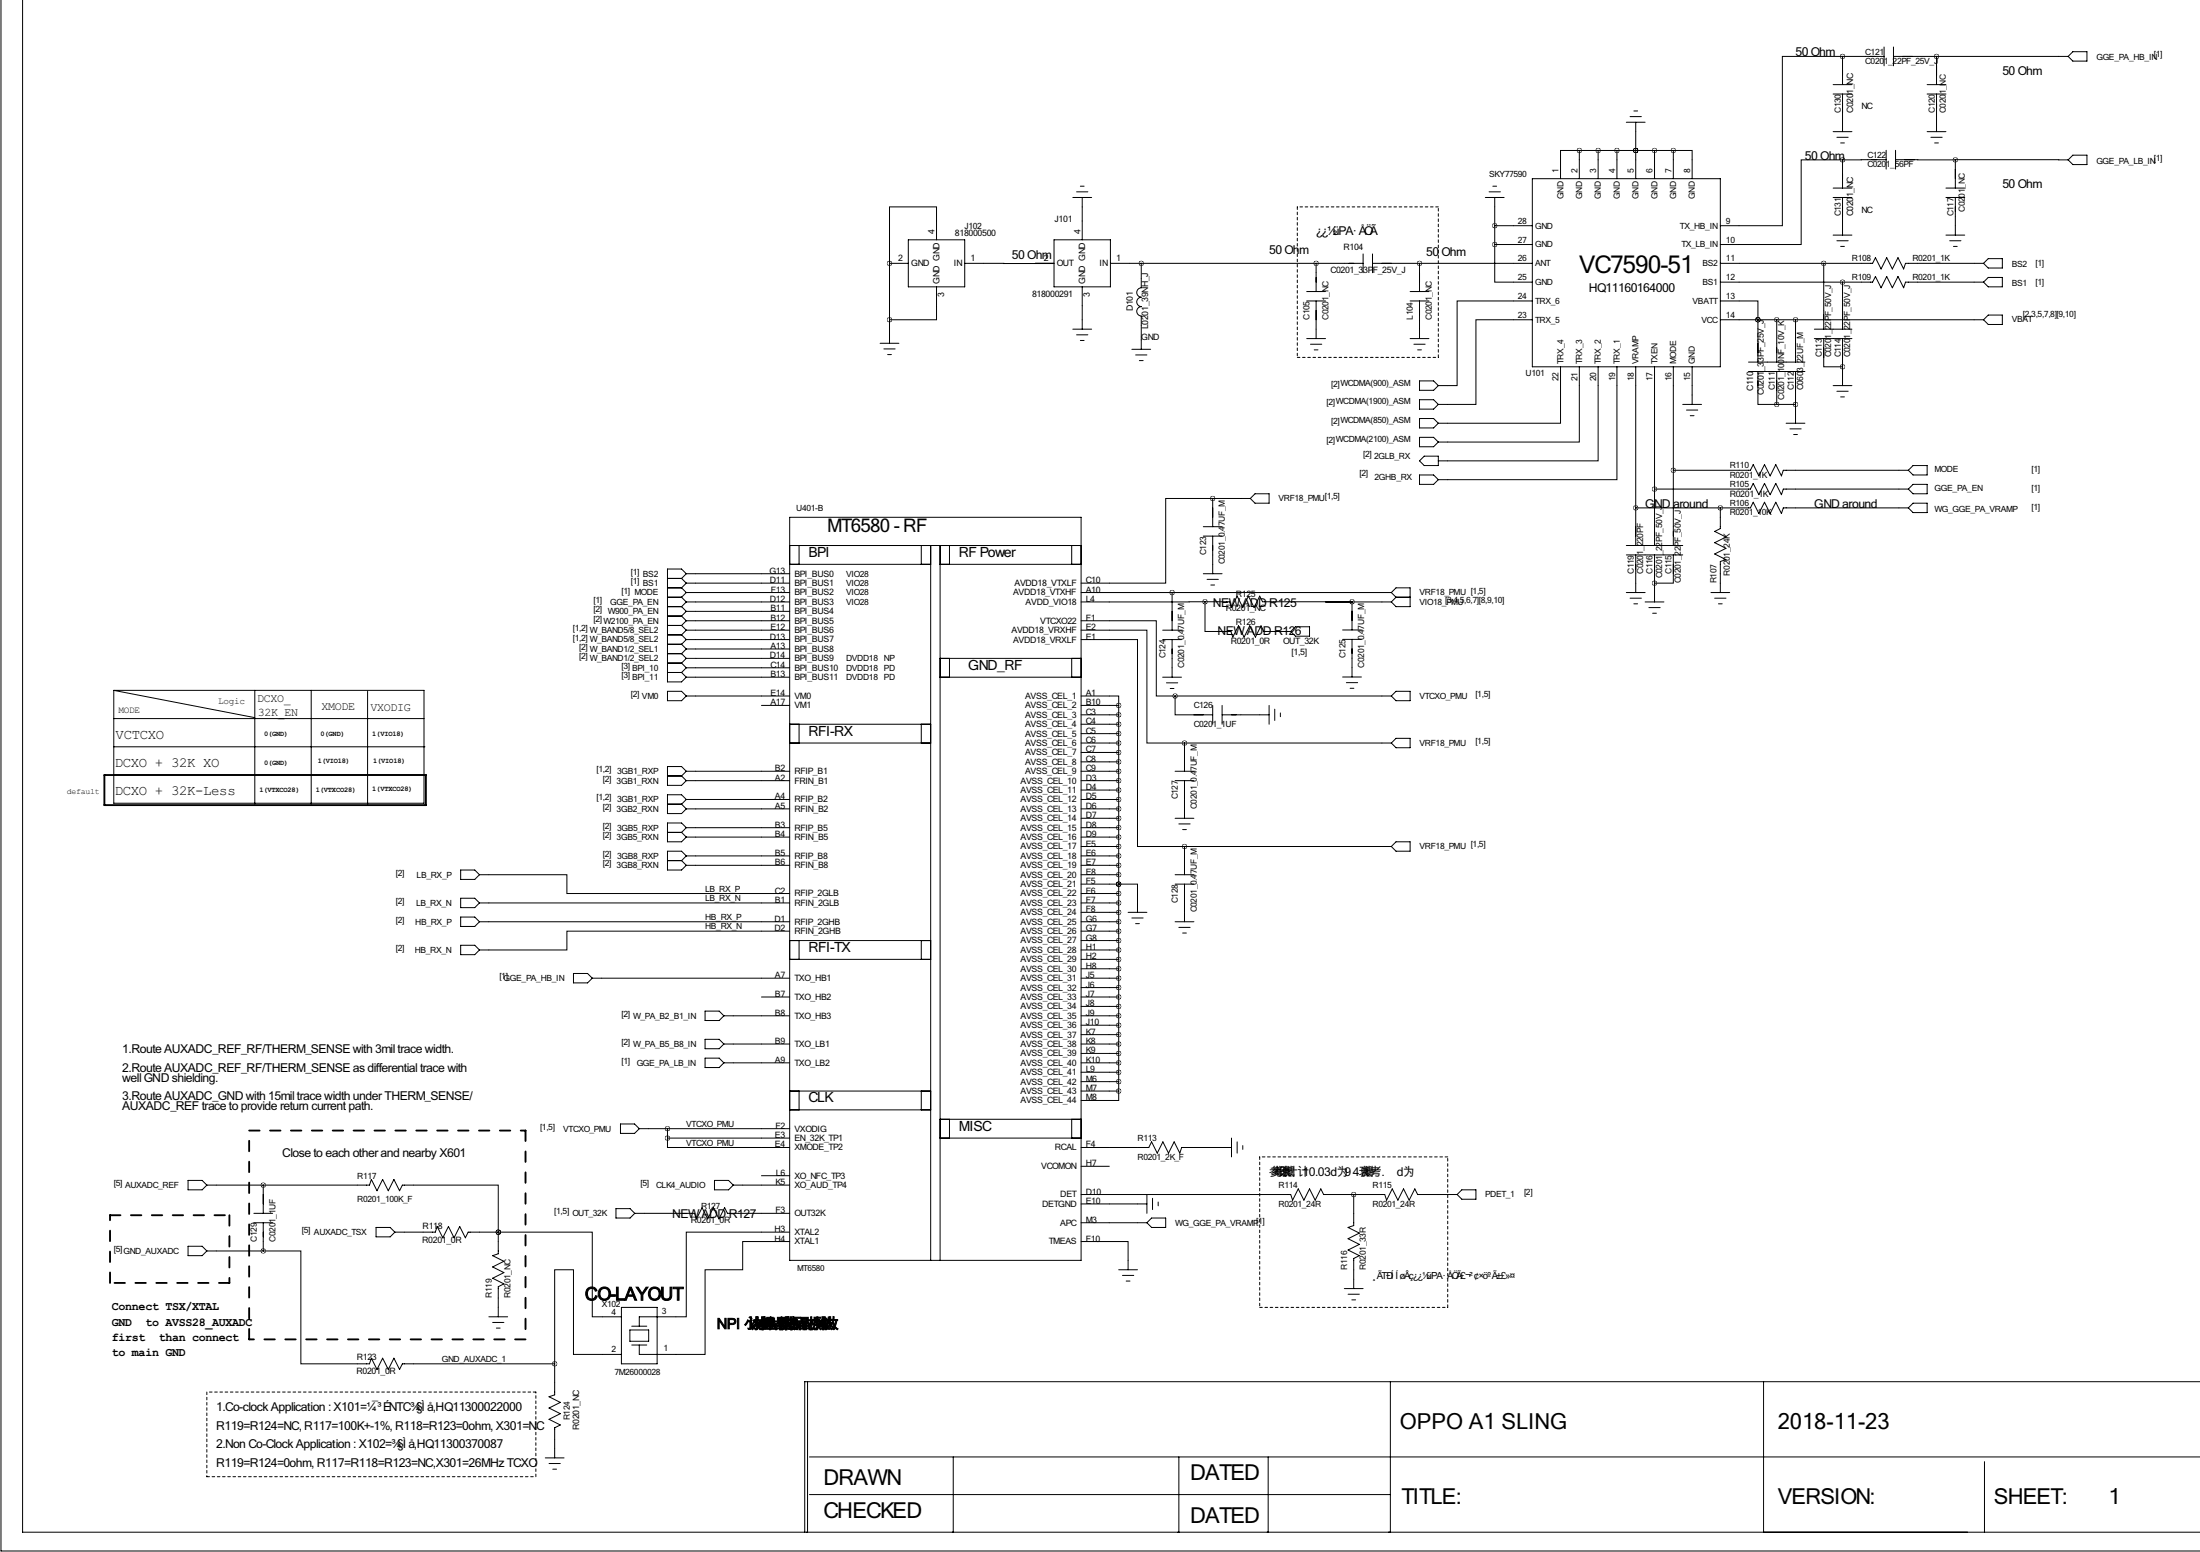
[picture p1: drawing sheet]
<svg xmlns="http://www.w3.org/2000/svg" width="594mm" height="419mm" viewBox="0 0 594 419" stroke-linecap="round" stroke-linejoin="round" font-family="sans-serif">
<g fill="none" stroke="#000" stroke-width=".27">
<path d="M.3 -.1v418.9h594.2M6.1 -.1v413.9h588.4M497.8 15.2h-16.2v45.7h-16.8M497.8 15.2v7.7M497.8 15.2h11.3M509.1 12.7v5.1M511.6 15.2h47.2M511.6 12.7v5.1M523.2 15.2v7.7M560.1 14h3.8v2.5h-3.8l-1.3-1.3zM439.4 33h5.1M440.4 31.5h3.1"/>
<path d="M441.5 30h1M442 33v15.3M495.3 25.4h5.1M495.3 22.9h5.1M495.3 35.6h5.1M496.3 37.1h3.1M497.3 38.6h1.1M497.8 25.4v10.2M520.7 25.4h5.1M520.7 22.9h5.1M520.7 35.6h5.1M521.7 37.1h3.1"/>
<path d="M522.7 38.6h1.1M523.2 25.4v10.2M289.9 53.3h5.1M290.9 51.8h3M291.9 50.3h1M292.4 53.3v11.5M401.3 53.3h5.1M402.3 51.8h3.1M403.4 50.3h1M403.9 53.3v12.7M414 48.3h50.8v50.8h-50.8zM426.7 40.6h-5.1v7.7"/>
<path d="M426.7 40.6v7.7M426.7 40.6h25.4M431.8 40.6v7.7M436.9 40.6v7.7M447 40.6v7.7M452.1 40.6h5.1v7.7M452.1 40.6v7.7M495.3 53.3h5.1M495.3 50.8h5.1M497.8 43.2h-11.1v22.8h-21.9M497.8 43.2v7.6M497.8 53.3v10.2"/>
<path d="M509.6 43.1l-11.8 .1M509.6 40.6v5.1M512.2 43.1l16.1 .1M512.2 40.6v5.1M525.8 53.3h5.1M525.8 50.8h5.1M528.3 43.2h30.5M528.3 43.2v7.6M528.3 53.3v10.2M558.8 43.2l1.3-1.3h3.8v2.5h-3.8zM240.3 71.1h5.1M240.3 71.1v21.6"/>
<path d="M245.4 64.8h15.3v12.7h-15.3zM253 77.5v8.9h-12.7M253 64.8v-8.9h-12.7v15.2M260.7 71.1h24.1M284.8 64.8h15.2v12.7h-15.2zM292.4 77.5v11.4M300 71.1h68.3M308.4 77.7a1.27 1.27 0 0 0-1.3 1.3 1.27 1.27 0 0 0 1.3 1.3 1.27 1.27 0 0 0-1.3 1.2 1.27 1.27 0 0 0 1.3 1.3 1.27 1.27 0 0 0-1.3 1.3 1.27 1.27 0 0 0 1.2 1.2l.1 9M308.4 71.1v6.6M353.1 78.7h5M355.6 71.1v7.6M368.3 68.6v5.1"/>
<path d="M370.8 71.1h43.2M370.8 68.6v5.1M381 78.7h5.1M383.5 71.1v7.6M403.9 66v10.2h10.1M403.9 60.9h10.1M403.9 66h10.1M464.8 71.1h41.2l.7-1.5 1.6 3 1.5-3 1.5 3 1.5-3 1.6 3 .5-1.5h21M464.8 76.2h41.2l.7-1.5 1.6 3 1.5-3 1.5 3 1.5-3 1.6 3 .5-1.5h21M492.8 71.1v17.8M495.3 63.5h5.1M496.3 65h3.1"/>
<path d="M497.3 66.5h1.1M497.8 76.2v12.7M525.8 63.5h5.1M526.8 65h3M527.8 66.5h1M535.9 76.2l1.3-1.3h3.8v2.6h-3.8zM535.9 71.1l1.3-1.3h3.8v2.6h-3.8zM237.8 92.7h5.1M238.8 94.2h3.1M239.8 95.7h1.1M289.9 88.9h5.1M290.9 90.4h3"/>
<path d="M291.9 91.9h1M305.8 94.3h5.1M306.8 95.9h3.1M307.9 97.4h1M353.1 81.3h5M353.1 91.4h5M354.1 93h3M355.1 94.5h1M355.6 81.3v10.1M381 81.3h5.1M381 91.4h5.1M382 93h3.1"/>
<path d="M383 94.5h1.1M383.5 81.3v10.1M414 86.4h-15.2v22.8h-10.2M414 81.3h-20.3v22.8h-5.1M421.6 99.1v15.2h-33M426.7 99.1v20.3h-38.1M431.8 99.1v25.4h-43.2M436.9 99.1v30.4h-48.3M442 99.1v48.2M447 99.1v48.2M452.1 99.1v48.2M457.2 99.1v10.1"/>
<path d="M464.8 81.3h10.2v16.5M464.8 86.4h71.1M472.4 97.8h15.3M480.1 86.4v11.4M485.1 86.4v11.4M490.2 88.9h10.2M490.2 91.4h10.2M492.8 91.4v7.7h5M497.8 91.4v12.7M535.9 86.4l1.3-1.3h3.8v2.5h-3.8zM383.5 102.9h3.9l1.2 1.2-1.2 1.3h-3.9zM383.5 107.9h3.9l1.2 1.3-1.2 1.3h-3.9z"/>
<path d="M383.5 113h3.9l1.2 1.3-1.2 1.3h-3.9zM383.5 118.1h3.9l1.2 1.3-1.2 1.2h-3.9zM454.7 109.2h5M455.7 110.7h3M456.7 112.3h1M472.4 100.3h15.3M475 100.3v8.9h5.1M480.1 100.3v8.9M480.1 109.2h5M482.6 114.3h5.1M483.6 115.8h3.1M484.6 117.3h1.1"/>
<path d="M485.1 100.3v14M495.3 104.1h5.1M496.3 105.7h3.1M497.3 107.2h1.1M213.4 139.7h78.7v200.6h-78.7zM327.7 134.6h-12.7v22.9h-22.9M327.7 134.6v7.6M327.7 134.6h10.1M339.1 133.3h3.8v2.6h-3.8l-1.3-1.3zM383.5 128.3h3.9l1.2 1.2-1.2 1.3h-3.9zM384.8 123.2h3.8v2.5h-3.8l-1.3-1.2zM442 137.2h31l.7-1.6 1.5 3.1 1.6-3.1 1.5 3.1 1.5-3.1 1.5 3.1 .5-1.5h33.8"/>
<path d="M447 132.1h26l.7-1.6 1.5 3.1 1.6-3.1 1.5 3.1 1.5-3.1 1.5 3.1 .5-1.5h33.8M452.1 127h20.9l.7-1.5 1.5 3 1.6-3 1.5 3 1.5-3 1.5 3 .5-1.5h33.8M464.8 137.2v5.5l-1.5 .8 3 1.5-3 1.5 3 1.6-3 1.5 3 1.5-1.5 .5v8.4M515.6 132.1l1.3-1.3h3.8v2.5h-3.8zM515.6 137.2l1.3-1.3h3.8v2.5h-3.8zM516.9 125.7h3.8v2.6h-3.8l-1.3-1.3zM180.3 156.2h3.9M180.3 158.7h3.9M184.2 156.2l1.2 1.3M184.2 158.7l1.2 1.3M185.4 157.5h28M185.4 154.9h28"/>
<path d="M185.4 154.9l-1.2-1.2h-3.9v30.4h3.9l1.2-1.2M185.4 154.9l-1.2 1.3M185.4 157.5l-1.2 1.2M213.4 147.3h78.7M213.4 152.4h38.1M215.9 147.3v5.1M248.9 147.3v5.1M251.5 147.3v193M254 152.4h38.1M254 147.3v193M256.5 147.3v5.1M289.6 147.3v5.1"/>
<path d="M325.1 154.9h5.1M325.1 144.8h5.1M325.1 142.2h5.1M326.1 156.5h3.1M327.2 158h1M327.7 144.8v10.1M439.4 149.9h15.3M439.4 147.3h15.3M442 149.9v10.1M447 149.9v12.7M452.1 149.9v7.6h-5.1M180.3 179.1h3.9"/>
<path d="M180.3 161.3h3.9M180.3 163.8h3.9M180.3 166.4h3.9M180.3 168.9h3.9M180.3 171.4h3.9M180.3 174h3.9M180.3 176.5h3.9M184.2 179.1l1.2 1.2M184.2 161.3l1.2 1.3M184.2 163.8l1.2 1.3M184.2 166.4l1.2 1.2M184.2 168.9l1.2 1.3"/>
<path d="M184.2 171.4l1.2 1.3M184.2 174l1.2 1.2M184.2 176.5l1.2 1.3M185.4 177.8h28M185.4 175.2h28M185.4 172.7h28M185.4 170.2h28M185.4 167.6h28M185.4 165.1h28M185.4 162.6h28M185.4 160h28M185.4 160l-1.2 1.3"/>
<path d="M185.4 162.6l-1.2 1.2M185.4 165.1l-1.2 1.3M185.4 167.6l-1.2 1.3M185.4 170.2l-1.2 1.2M185.4 172.7l-1.2 1.3M185.4 175.2l-1.2 1.3M185.4 177.8l-1.2 1.3M254 177.8h38.1M256.5 177.8v5.1M289.6 177.8v5.1M292.1 172.7h15.2v55.9h68.6M292.1 170.2h17.8v30.4h10.1"/>
<path d="M292.1 167.6h20.3v20.3h5.1M292.1 160h83.8M314.2 172.7h5M314.2 170.2h5M316.7 160v10.2M316.7 172.7v10.2M325.6 162.5l-33.5 .1M325.6 162.5v8h7l.5 1.5 1.5-3 1.6 3 1.5-3 1.5 3 1.5-3 .8 1.5h7.2M325.6 162.5h6.6l.5 1.5 1.6-3 1.5 3 1.5-3 1.5 3 1.6-3 .7 1.5h24.2M350 169.3h3.8v2.5h-3.8l-1.3-1.3zM362.8 172.7h5M362.8 170.1h5"/>
<path d="M365.3 162.5l-7.2 .1h17.8M365.3 162.5v7.6M365.3 172.7v10.1M375.9 160l1.3-1.3h3.8v5.1h-3.8l-1.3-1.2M375.9 160l1.3 1.3M377.2 161.3h3.8M377.2 161.3l-1.3 1.3M439.4 160h5.1M440.4 161.5h3.1M441.5 163.1h1M444.5 162.6h5.1M445.5 164.1h3.1"/>
<path d="M446.5 165.6h1.1M462.3 160h5.1M463.3 161.5h3M464.3 163.1h1M30.7 186.4l38.1 7.4M30.7 186.4h83.9v30.5h-83.9zM30.7 194h83.9M68.8 186.4v30.8M84.1 186.4v30.8M99.3 186.7v30.7M180.3 186.7h3.9l1.2 1.2-1.2 1.3h-3.9zM180.3 181.6h3.9"/>
<path d="M184.2 181.6l1.2 1.3M185.4 182.9h28M185.4 180.3h28M185.4 187.9h28M185.4 180.3l-1.2 1.3M205.7 190.5h7.7M213.4 195.6h38.1M215.9 195.6v5M248.9 195.6v5M254 182.9h38.1M292.1 187.9h10.2v2.6M292.1 195.6h10.2"/>
<path d="M292.1 190.5h10.2M292.1 193h10.2M292.1 198.1h10.2M302.3 190.5v104.1M314.2 182.9h5M315.2 184.4h3M316.2 185.9h1M317.5 187.9v5.1h10.2M317.5 187.9h58.4M327.7 190.5v5.1M330.2 193h12.7M330.2 190.5v5.1"/>
<path d="M342.9 190.5v5.1M344.4 191.5v3.1M346 192.5v1M362.8 182.8h5M363.8 184.3h3M364.8 185.9h1M377.2 186.7h3.8v2.5h-3.8l-1.3-1.3zM377.2 199.4h3.8v2.5h-3.8l-1.3-1.3zM30.7 201.7h84.1M30.7 209.3h83.9M180.3 209.5h3.9M180.3 217.2h3.9"/>
<path d="M184.2 209.5l1.2 1.3M184.2 217.2l1.2 1.2M185.4 208.3h28M185.4 210.8h28M185.4 215.9h28M185.4 218.4h28M185.4 208.3l-1.2-1.3h-3.9v5.1h3.9l1.2-1.3M185.4 215.9l-1.2-1.3h-3.9v5.1h3.9l1.2-1.3M185.4 208.3l-1.2 1.2M185.4 215.9l-1.2 1.3M213.4 200.6h38.1M292.1 200.6h10.2"/>
<path d="M292.1 208.3h10.2M292.1 210.8h10.2M292.1 215.9h10.2M292.1 218.4h10.2M292.1 203.2h10.2M292.1 205.7h10.2M292.1 213.3h10.2M317.5 208.3h5.1M317.5 210.8h5.1M320 200.6h55.9M320 200.6v7.7M320 210.8v10.2"/>
<path d="M124.5 234.9h3.8l1.2 1.3-1.2 1.3h-3.8zM129.5 236.2h23.7v5.1h60.2M180.3 224.8h3.9M180.3 232.4h3.9M184.2 232.4l1.2 1.3M184.2 224.8l1.2 1.2M185.4 223.5h28M185.4 226h28M185.4 231.1h28M185.4 233.7h28M185.4 231.1l-1.2-1.2h-3.9v5h3.9l1.2-1.2M185.4 223.5l-1.2-1.3h-3.9v5.1h3.9l1.2-1.3"/>
<path d="M185.4 223.5l-1.2 1.3M185.4 231.1l-1.2 1.3M292.1 223.5h10.2M292.1 226h10.2M292.1 231.1h10.2M292.1 233.7h10.2M292.1 221h10.2M292.1 228.6h10.2M292.1 236.2h10.2M292.1 238.7h10.2M302.3 238.7h.1M302.3 238.7h5v7.7"/>
<path d="M317.5 221h5.1M317.5 236.2h5.1M317.5 238.7h5.1M318.5 222.5h3.1M319.5 224h1.1M320 228.6v7.6M320 238.7v10.2M377.2 227.3h3.8v2.6h-3.8l-1.3-1.3zM124.5 242.6h3.8l1.2 1.2-1.2 1.3h-3.8zM124.5 247.6h3.8l1.2 1.3-1.2 1.3h-3.8zM124.5 255.3h3.8l1.2 1.2-1.2 1.3h-3.8zM129.5 243.8h83.9"/>
<path d="M129.5 248.9h83.9M213.4 251.4h-60.2v5.1h-23.7M213.4 254h38.1M213.4 259.1h38.1M215.9 254v5.1M248.9 254v5.1M292.1 254h10.2M292.1 259.1h10.2M292.1 241.3h10.2M292.1 243.8h10.2M292.1 248.9h10.2M292.1 251.4h10.2"/>
<path d="M292.1 246.4h10.2M292.1 256.5h10.2M304.8 246.4h5.1M305.8 247.9h3.1M306.8 249.4h1.1M317.5 248.9h5.1M318.5 250.4h3.1M319.5 252h1.1M154.9 262.9h3.9l1.2 1.2-1.2 1.3h-3.9zM160 264.1h53.4M190.5 273h3.8l1.3 1.3-1.3 1.3h-3.8zM195.6 274.3h17.8"/>
<path d="M205.7 269.2h7.7M292.1 264.1h10.2M292.1 269.2h10.2M292.1 274.3h10.2M292.1 261.6h10.2M292.1 266.7h10.2M292.1 271.8h10.2M292.1 276.8h10.2M292.1 279.4h10.2M190.5 285.7h3.8l1.3 1.3-1.3 1.3h-3.8zM190.5 280.7h3.8l1.3 1.2-1.3 1.3h-3.8zM195.6 287h17.8"/>
<path d="M195.6 281.9h17.8M213.4 294.6h38.1M213.4 299.7h38.1M215.9 294.6v5.1M248.9 294.6v5.1M292.1 294.6h10.2M292.1 287h10.2M292.1 281.9h10.2M292.1 284.5h10.2M292.1 289.5h10.2M292.1 292.1h10.2M302.3 294.6v2.6h-10.2"/>
<path d="M50.8 318.8h3.8l1.3 1.2-1.3 1.3h-3.8zM167.6 303.5h3.9l1.2 1.3-1.2 1.3h-3.9zM172.7 304.8h40.7M180.3 307.3v2.6h33.1M180.3 307.3h33.1M180.3 304.8v2.5M193 318.8h3.9l1.2 1.2-1.2 1.3h-3.9zM205.7 317.5h7.7M254 307.3h38.1M254 302.2h38.1M256.5 302.2v5.1M289.6 302.2v5.1"/>
<path d="M292.1 309.9h18.3l.8-1.6 1.5 3.1 1.5-3.1 1.5 3.1 1.6-3.1 1.5 3.1 .5-1.5h13.4M292.1 314.9h7.6M332.7 307.3v5.1M334.3 308.3v3.1M335.8 309.4v1M50.8 336.5h3.8l1.3 1.3-1.3 1.3h-3.8zM55.9 320h43.9l.5-1.5 1.6 3.1 1.5-3.1 1.5 3.1 1.5-3.1 1.6 3.1 .7-1.6h25.9v12.7M55.9 337.8h15.2M68.6 330.2h5.1M68.6 327.6h5.1M71.1 337.8h10.2v30.5h18.5l.5-1.5 1.6 3 1.5-3 1.5 3 1.5-3 1.6 3 .7-1.5h41.2M71.1 320v7.6"/>
<path d="M71.1 330.2v7.6M101.6 331.5h3.8l1.3 1.2-1.3 1.3h-3.8zM106.7 332.7h10.9l.5-1.5 1.5 3.1 1.6-3.1 1.5 3.1 1.5-3.1 1.5 3.1 .8-1.6h8.1M134.6 332.7h25.4v22.9h7.9M134.6 332.7v5.9l-1.5 .5 3.1 1.5-3.1 1.5 3.1 1.5-3.1 1.6 3.1 1.5-1.6 .8v8.1M166.4 326.4h3.8l1.3 1.2-1.3 1.3h-3.8zM171.5 327.6h16.2l.5 1.6 1.5-3.1 1.5 3.1 1.5-3.1 1.6 3.1 1.5-3.1 .8 1.5h16.8M198.1 320h15.3M213.4 335.3h-12.7v7.6h-10.2v22.8h-17.8v-2.5M213.4 332.7h-28v22.9h-12.7v2.5M292.1 335.3h12.7v7.6M292.1 322.6h56.6l.6 1.5 1.5-3.1 1.5 3.1 1.5-3.1 1.6 3.1 1.5-3.1 .7 1.6h16.5l.6 1.5 1.5-3.1 1.5 3.1 1.5-3.1 1.6 3.1 1.5-3.1 .7 1.6h10.7"/>
<path d="M292.1 330.2h17.8M292.1 325.1h17.8M309.9 322.6v5M309.9 330.2l1.3-1.3h3.8v2.6h-3.8zM311.4 323.6v3M312.9 324.6v1M365.8 322.6v8.4l-1.6 .5 3.1 1.5-3.1 1.5 3.1 1.5-3.1 1.6 3.1 1.5-1.5 .7v8.2M395 321.3h3.8v2.5h-3.8l-1.3-1.2zM132.1 355.6h5.1M133.1 357.1h3.1M134.1 358.6h1M167.9 353h9.7v15.3h-9.7z"/>
<path d="M170.2 359.1h5.1v3.1h-5.1zM170.7 358.1h4.1M302.3 342.9h5M303.3 344.4h3M304.3 345.9h1M363.2 348h5.1M364.2 349.5h3.1M365.3 351h1M149.9 368.3v8.4l-1.6 .5 3.1 1.5-3.1 1.5 3.1 1.5-3.1 1.6 3.1 1.5-1.5 .8v8.1M167.9 365.7h-13v-22.8h-5v25.4M170.7 363.2h4.1M218.2 373.1v40.7"/>
<path d="M375.7 373.1v40.7M476.5 373.1v40.7M594.5 373.1h-377.1v40.7M147.3 393.7h5.1M148.3 395.2h3.1M149.4 396.7h1M218.7 393.4h375.8M257.6 393.4v20.4M318.5 393.4v20.4M342.7 393.4v20.4M536.2 394.7v19.1M218.7 403.6h157"/>
</g>
<path d="M67.3 305.3h74.7M142 305.3v56.4M29.7 328.2h32.3M62 328.2v18.2M29.7 346.4v-18.2M62 346.4h-32.3M67.3 361.7v-56.4M142 361.7h-74.7" fill="none" stroke="#000" stroke-width=".51" stroke-dasharray="2.8 2.8"/>
<path d="M28.2 209.3h86.9v8.1h-86.9z" fill="none" stroke="#000" stroke-width=".51"/>
<path d="M350.5 55.9v40.6M388.6 55.9h-38.1M350.5 96.5h38.1M388.6 96.5v-40.6M340.4 312.4v40.6M391.2 312.4h-50.8M340.4 353h50.8M391.2 353v-40.6M55.9 375.9v22.9M144.8 375.9h-88.9M55.9 398.8h88.9M144.8 398.8v-22.9" fill="none" stroke="#000" stroke-width=".27" stroke-dasharray=".7 .7"/>
<path d="M464.8 137.2a.05 .05 0 0 0 .1 0 .05 .05 0 0 0-.1 0zM441.9 137.2a.05 .05 0 0 0 .1 0 .05 .05 0 0 0-.1 0zM452.1 40.6a.05 .05 0 0 0 .1 0 .05 .05 0 0 0-.1 0zM447 40.6a.05 .05 0 0 0 .1 0 .05 .05 0 0 0-.1 0zM441.9 40.6a.05 .05 0 0 0 .1 0 .05 .05 0 0 0-.1 0zM436.8 40.6a.05 .05 0 0 0 .1 0 .05 .05 0 0 0-.1 0zM431.8 40.6a.05 .05 0 0 0 .1 0 .05 .05 0 0 0-.1 0zM426.7 40.6a.05 .05 0 0 0 .1 0 .05 .05 0 0 0-.1 0zM441.9 40.6a.05 .05 0 0 0 .1 0 .05 .05 0 0 0-.1 0zM403.8 66a.05 .05 0 0 0 .1 0 .05 .05 0 0 0-.1 0zM403.8 60.9a.05 .05 0 0 0 .1 0 .05 .05 0 0 0-.1 0zM485.1 86.4a.05 .05 0 0 0 .1 0 .05 .05 0 0 0-.1 0zM485.1 109.2a.05 .05 0 0 0 .1 0 .05 .05 0 0 0-.1 0zM480 86.4a.05 .05 0 0 0 .1 0 .05 .05 0 0 0-.1 0zM480 109.2a.05 .05 0 0 0 .1 0 .05 .05 0 0 0-.1 0zM497.8 76.2a.05 .05 0 0 0 .1 0 .05 .05 0 0 0-.1 0zM492.7 71.1a.05 .05 0 0 0 .1 0 .05 .05 0 0 0-.1 0zM447 157.5a.05 .05 0 0 0 .1 0 .05 .05 0 0 0-.1 0zM355.6 71.1a.05 .05 0 0 0 .1 0 .05 .05 0 0 0-.1 0zM365.7 322.6a.05 .05 0 0 0 .1 0 .05 .05 0 0 0-.1 0zM365.3 162.5a.05 .05 0 0 0 .1 0 .05 .05 0 0 0-.1 0zM134.6 332.7a.05 .05 0 0 0 .1 0 .05 .05 0 0 0-.1 0zM71.1 320a.05 .05 0 0 0 .1 0 .05 .05 0 0 0-.1 0zM320 228.6a.05 .05 0 0 0 .1 0 .05 .05 0 0 0-.1 0zM316.6 160a.05 .05 0 0 0 .1 0 .05 .05 0 0 0-.1 0zM134.6 332.7a.05 .05 0 0 0 .1 0 .05 .05 0 0 0-.1 0zM149.8 368.3a.05 .05 0 0 0 .1 0 .05 .05 0 0 0-.1 0zM317.5 187.9a.05 .05 0 0 0 .1 0 .05 .05 0 0 0-.1 0zM180.3 307.3a.05 .05 0 0 0 .1 0 .05 .05 0 0 0-.1 0zM180.3 304.8a.05 .05 0 0 0 .1 0 .05 .05 0 0 0-.1 0zM71.1 337.8a.05 .05 0 0 0 .1 0 .05 .05 0 0 0-.1 0zM327.6 134.6a.05 .05 0 0 0 .1 0 .05 .05 0 0 0-.1 0zM320 200.6a.05 .05 0 0 0 .1 0 .05 .05 0 0 0-.1 0zM302.2 190.5a.05 .05 0 0 0 .1 0 .05 .05 0 0 0-.1 0zM302.2 193a.05 .05 0 0 0 .1 0 .05 .05 0 0 0-.1 0zM302.2 195.6a.05 .05 0 0 0 .1 0 .05 .05 0 0 0-.1 0zM302.2 198.1a.05 .05 0 0 0 .1 0 .05 .05 0 0 0-.1 0zM302.2 200.6a.05 .05 0 0 0 .1 0 .05 .05 0 0 0-.1 0zM302.2 203.2a.05 .05 0 0 0 .1 0 .05 .05 0 0 0-.1 0zM302.2 205.7a.05 .05 0 0 0 .1 0 .05 .05 0 0 0-.1 0zM302.2 208.3a.05 .05 0 0 0 .1 0 .05 .05 0 0 0-.1 0zM302.2 210.8a.05 .05 0 0 0 .1 0 .05 .05 0 0 0-.1 0zM302.2 213.3a.05 .05 0 0 0 .1 0 .05 .05 0 0 0-.1 0zM302.2 215.9a.05 .05 0 0 0 .1 0 .05 .05 0 0 0-.1 0zM302.2 218.4a.05 .05 0 0 0 .1 0 .05 .05 0 0 0-.1 0zM302.2 221a.05 .05 0 0 0 .1 0 .05 .05 0 0 0-.1 0zM302.2 223.5a.05 .05 0 0 0 .1 0 .05 .05 0 0 0-.1 0zM302.2 226a.05 .05 0 0 0 .1 0 .05 .05 0 0 0-.1 0zM302.2 228.6a.05 .05 0 0 0 .1 0 .05 .05 0 0 0-.1 0zM302.2 231.1a.05 .05 0 0 0 .1 0 .05 .05 0 0 0-.1 0zM302.2 233.7a.05 .05 0 0 0 .1 0 .05 .05 0 0 0-.1 0zM302.2 236.2a.05 .05 0 0 0 .1 0 .05 .05 0 0 0-.1 0zM302.2 238.7a.05 .05 0 0 0 .1 0 .05 .05 0 0 0-.1 0zM302.2 241.3a.05 .05 0 0 0 .1 0 .05 .05 0 0 0-.1 0zM302.2 243.8a.05 .05 0 0 0 .1 0 .05 .05 0 0 0-.1 0zM302.2 246.4a.05 .05 0 0 0 .1 0 .05 .05 0 0 0-.1 0zM302.2 248.9a.05 .05 0 0 0 .1 0 .05 .05 0 0 0-.1 0zM302.2 251.4a.05 .05 0 0 0 .1 0 .05 .05 0 0 0-.1 0zM302.2 254a.05 .05 0 0 0 .1 0 .05 .05 0 0 0-.1 0zM302.2 256.5a.05 .05 0 0 0 .1 0 .05 .05 0 0 0-.1 0zM302.2 259.1a.05 .05 0 0 0 .1 0 .05 .05 0 0 0-.1 0zM302.2 261.6a.05 .05 0 0 0 .1 0 .05 .05 0 0 0-.1 0zM302.2 264.1a.05 .05 0 0 0 .1 0 .05 .05 0 0 0-.1 0zM302.2 266.7a.05 .05 0 0 0 .1 0 .05 .05 0 0 0-.1 0zM302.2 269.2a.05 .05 0 0 0 .1 0 .05 .05 0 0 0-.1 0zM302.2 271.8a.05 .05 0 0 0 .1 0 .05 .05 0 0 0-.1 0zM302.2 274.3a.05 .05 0 0 0 .1 0 .05 .05 0 0 0-.1 0zM302.2 276.8a.05 .05 0 0 0 .1 0 .05 .05 0 0 0-.1 0zM302.2 279.4a.05 .05 0 0 0 .1 0 .05 .05 0 0 0-.1 0zM302.2 281.9a.05 .05 0 0 0 .1 0 .05 .05 0 0 0-.1 0zM302.2 284.5a.05 .05 0 0 0 .1 0 .05 .05 0 0 0-.1 0zM302.2 287a.05 .05 0 0 0 .1 0 .05 .05 0 0 0-.1 0zM302.2 289.5a.05 .05 0 0 0 .1 0 .05 .05 0 0 0-.1 0zM302.2 292.1a.05 .05 0 0 0 .1 0 .05 .05 0 0 0-.1 0zM302.2 294.6a.05 .05 0 0 0 .1 0 .05 .05 0 0 0-.1 0zM302.2 238.7a.05 .05 0 0 0 .1 0 .05 .05 0 0 0-.1 0zM383.5 71.1a.05 .05 0 0 0 .1 0 .05 .05 0 0 0-.1 0zM452.1 127a.05 .05 0 0 0 .1 0 .05 .05 0 0 0-.1 0zM447 132.1a.05 .05 0 0 0 .1 0 .05 .05 0 0 0-.1 0zM497.8 99.1a.05 .05 0 0 0 .1 0 .05 .05 0 0 0-.1 0zM497.8 15.2a.05 .05 0 0 0 .1 0 .05 .05 0 0 0-.1 0zM497.8 43.2a.05 .05 0 0 0 .1 0 .05 .05 0 0 0-.1 0zM474.9 86.4a.05 .05 0 0 0 .1 0 .05 .05 0 0 0-.1 0zM474.9 86.4a.05 .05 0 0 0 .1 0 .05 .05 0 0 0-.1 0zM240.3 86.4a.05 .05 0 0 0 .1 0 .05 .05 0 0 0-.1 0zM240.3 71.1a.05 .05 0 0 0 .1 0 .05 .05 0 0 0-.1 0zM308.3 71.1a.05 .05 0 0 0 .1 0 .05 .05 0 0 0-.1 0zM523.2 15.2a.05 .05 0 0 0 .1 0 .05 .05 0 0 0-.1 0zM528.3 43.2a.05 .05 0 0 0 .1 0 .05 .05 0 0 0-.1 0zM325.5 162.5a.05 .05 0 0 0 .1 0 .05 .05 0 0 0-.1 0z" fill="#000" stroke="#000" stroke-width="1.3"/>
<text font-size="6.6" x="426.7" y="73.7">VC7590-51</text>
<g font-size="5.9">
<text x="378.2" y="385.8">OPPO A1 SLING</text>
<text x="480.3" y="385.8">2018-11-23</text>
<text x="222.5" y="401.1">DRAWN</text>
<text x="321.6" y="399.8">DATED</text>
<text x="378.7" y="406.1">TITLE:</text>
<text x="480.3" y="406.1">VERSION:</text>
<text x="538.7" y="406.1">SHEET:</text>
<text x="569.7" y="406.1">1</text>
<text x="222.5" y="409.9">CHECKED</text>
<text x="321.6" y="411.2">DATED</text>
</g>
<text font-size="5" x="223.5" y="143.8">MT6580 - RF</text>
<text font-size="4.9" x="158" y="351.1">CO-LAYOUT</text>
<g font-size="4">
<text x="193.7" y="358.8">NPI ÈÏµ¡Å</text>
<text x="201.8" y="358.8">·È ¸,¡ÌÈ</text>
<text x="202.7" y="358.8">È¥ºÌ</text>
<text x="220" y="358.8">ÏÅ</text>
<text x="221.8" y="358.8">·</text>
</g>
<g font-size="3.8">
<text x="218.4" y="150.4">BPI</text>
<text x="259.1" y="150.4">RF Power</text>
<text x="261.6" y="180.8">GND_RF</text>
<text x="31.3" y="199.6">VCTCXO</text>
<text x="218.4" y="198.6">RFI-RX</text>
<text x="31" y="207.3">DCXO + 32K XO</text>
<text x="31" y="214.6">DCXO + 32K-Less</text>
<text x="218.4" y="257">RFI-TX</text>
<text x="218.4" y="297.7">CLK</text>
<text x="259.1" y="305.3">MISC</text>
</g>
<g font-size="3.3">
<text x="485.1" y="15.2">50 Ohm</text>
<text x="541" y="20.3">50 Ohm</text>
<text x="487.7" y="43.2">50 Ohm</text>
<text x="541" y="50.8">50 Ohm</text>
<text x="355.6" y="63.5">¿¿½üPA· ÅÖÃ</text>
<text x="273.4" y="69.9">50 Ohm</text>
<text x="342.9" y="68.6">50 Ohm</text>
<text x="385.3" y="69.1">50 Ohm</text>
<text x="429.3" y="78.7">HQ11160164000</text>
<text x="444.5" y="137.2">GND around</text>
<text x="490.2" y="137.2">GND around</text>
<text x="327.7" y="163.8">NEW ADD R125</text>
<text x="328.9" y="171.4">NEW ADD R126</text>
<text x="33" y="284.5">1.Route AUXADC_REF_RF/THERM_SENSE with 3mil trace width.</text>
<text x="33" y="289.5">2.Route AUXADC_REF_RF/THERM_SENSE as differential trace with</text>
<text x="33" y="292.1">well GND shielding.</text>
<text x="33" y="297.2">3.Route AUXADC_GND with 15mil trace width under THERM_SENSE/</text>
<text x="33" y="299.7">AUXADC_REF trace to provide return current path.</text>
<text x="76.2" y="312.4">Close to each other and nearby X601</text>
<text x="342.9" y="317.5">²¼¼¼</text>
<text x="343.7" y="317.5">ÎÉ</text>
<text x="344.4" y="317.5">¿è 10.03dB,ÇÉÎ.</text>
<text x="367.8" y="317.5">è</text>
<text x="368.6" y="317.5">¼</text>
<text x="377.4" y="317.5">dB</text>
<text x="181.6" y="328.9">NEW ADD R127</text>
<text x="58.4" y="381">1.Co-clock Application : X101=¼¯³ÉNTC¾§Ì å,HQ11300022000</text>
<text x="58.4" y="386.1">R119=R124=NC, R117=100K+-1%, R118=R123=0ohm, X301=NC</text>
<text x="58.4" y="391.1">2.Non Co-Clock Application : X102=¾§Ì å,HQ11300370087</text>
<text x="58.4" y="396.2">R119=R124=0ohm, R117=R118=R123=NC,X301=26MHz TCXO</text>
</g>
<g font-size="3.2">
<text x="69.5" y="189.6">DCXO_</text>
<text x="86.9" y="191.8">XMODE</text>
<text x="69.7" y="193.3">32K_EN</text>
<text x="100.1" y="192">VXODIG</text>
<text x="30.2" y="353.8">Connect TSX/XTAL</text>
<text x="30.2" y="358">GND</text>
<text x="39.3" y="358">to AVSS28_AUXADC</text>
<text x="30.2" y="362.1">first</text>
<text x="42.9" y="362.1">than connect</text>
<text x="30.2" y="366.3">to main GND</text>
</g>
<text font-size="2.6" x="370.8" y="345.4">¸ÃTÐÍ Í øÂç¿¿½üPA· ÅÖÃ£¬²¢×öºÃ±£»¤</text>
<g font-size="2.5">
<text x="58.9" y="190.2">Logic</text>
<text x="32" y="192.5">MODE</text>
</g>
<g font-size="2.4">
<text x="502.9" y="29.5">NC</text>
<text x="500.7" y="30.5" transform="rotate(-90 500.7 30.5)">C0201_NC</text>
<text x="285" y="60">J101</text>
<text x="500.7" y="58.4" transform="rotate(-90 500.7 58.4)">C0201_NC</text>
<text x="502.9" y="57.5">NC</text>
<text x="252.5" y="63.2" transform="rotate(-90 252.5 63.2)">4</text>
<text x="258" y="63.8">818000500</text>
<text x="291.9" y="63.2" transform="rotate(-90 291.9 63.2)">4</text>
<text x="242.7" y="70.6">2</text>
<text x="246.2" y="71.9">GND</text>
<text x="257.7" y="71.9">IN</text>
<text x="262.2" y="70.6">1</text>
<text x="282" y="70.6">2</text>
<text x="285.6" y="71.9">OUT</text>
<text x="297.1" y="71.9">IN</text>
<text x="301.6" y="70.6">1</text>
<text x="363" y="67.6">R104</text>
<text x="253.8" y="76.7" transform="rotate(-90 253.8 76.7)">GND GND</text>
<text x="293.2" y="76.7" transform="rotate(-90 293.2 76.7)">GND GND</text>
<text x="359.5" y="73.7">C0201_33PF_25V_J</text>
<text x="255.1" y="80.2" transform="rotate(-90 255.1 80.2)">3</text>
<text x="278.9" y="80.3">818000291</text>
<text x="294.5" y="80.2" transform="rotate(-90 294.5 80.2)">3</text>
<text x="306.1" y="84" transform="rotate(-90 306.1 84)">D101</text>
<text x="310.2" y="88.9" transform="rotate(-90 310.2 88.9)">L0201_39NH_J</text>
<text x="308.4" y="91.8">GND</text>
<text x="473.7" y="105.5" transform="rotate(-90 473.7 105.5)">C110</text>
<text x="476.6" y="106.6" transform="rotate(-90 476.6 106.6)">C0201_33PF_25V_J</text>
<text x="467.4" y="134.1">R0201_1K</text>
<text x="207.9" y="154.9">G13</text>
<text x="214.6" y="155.7">BPI_BUS0</text>
<text x="208" y="157.5">D11</text>
<text x="208.3" y="160">F13</text>
<text x="214.6" y="160.8">BPI_BUS2</text>
<text x="214.6" y="158.3">BPI_BUS1</text>
<text x="273.7" y="160.8">AVDD18_VTXHF</text>
<text x="274.1" y="158.3">AVDD18_VTXLF</text>
<text x="293.4" y="157.5">C10</text>
<text x="293.4" y="160">A10</text>
<text x="333.9" y="161.3">R125</text>
<text x="208" y="162.6">D12</text>
<text x="208.2" y="167.6">B12</text>
<text x="208.2" y="165.1">B11</text>
<text x="214.6" y="165.9">BPI_BUS4</text>
<text x="214.6" y="163.3">BPI_BUS3</text>
<text x="277.1" y="163.3">AVDD_VIO18</text>
<text x="293.4" y="167.6">F1</text>
<text x="293.4" y="162.5">L4</text>
<text x="331.2" y="165.1">R0201_NC</text>
<text x="208" y="172.7">D13</text>
<text x="208.2" y="170.2">E12</text>
<text x="214.6" y="173.5">BPI_BUS7</text>
<text x="214.6" y="171">BPI_BUS6</text>
<text x="214.6" y="168.4">BPI_BUS5</text>
<text x="273.3" y="171">AVDD18_VRXHF</text>
<text x="273.7" y="173.5">AVDD18_VRXLF</text>
<text x="281.1" y="168.4">VTCXO22</text>
<text x="293.4" y="170.2">E2</text>
<text x="293.4" y="172.7">E1</text>
<text x="332.5" y="174">R0201_0R</text>
<text x="333.9" y="168.9">R126</text>
<text x="346.7" y="174">OUT_32K</text>
<text x="208" y="177.8">D14</text>
<text x="208.2" y="175.3">A13</text>
<text x="214.6" y="178.6">BPI_BUS9</text>
<text x="214.6" y="176">BPI_BUS8</text>
<text x="349" y="176.8">[1,5]</text>
<text x="208.2" y="182.9">B13</text>
<text x="208.2" y="180.3">C14</text>
<text x="214.6" y="183.7">BPI_BUS11</text>
<text x="214.6" y="181.1">BPI_BUS10</text>
<text x="208.2" y="190.5">A17</text>
<text x="208.2" y="188">E14</text>
<text x="214.6" y="191.3">VM1</text>
<text x="214.6" y="188.7">VM0</text>
<text x="277" y="188.7">AVSS_CEL_1</text>
<text x="277" y="191.3">AVSS_CEL_2</text>
<text x="293.4" y="188">A1</text>
<text x="293.4" y="190.5">B10</text>
<text x="277" y="193.8">AVSS_CEL_3</text>
<text x="277" y="196.4">AVSS_CEL_4</text>
<text x="293.4" y="193">C3</text>
<text x="293.4" y="195.6">C4</text>
<text x="277" y="198.9">AVSS_CEL_5</text>
<text x="277" y="201.4">AVSS_CEL_6</text>
<text x="277" y="204">AVSS_CEL_7</text>
<text x="293.4" y="198.1">C5</text>
<text x="293.4" y="200.7">C6</text>
<text x="293.4" y="203.2">C7</text>
<text x="209.4" y="208.3">B2</text>
<text x="214.6" y="209.1">RFIP_B1</text>
<text x="277" y="206.5">AVSS_CEL_8</text>
<text x="277" y="209.1">AVSS_CEL_9</text>
<text x="293.4" y="205.7">C8</text>
<text x="293.4" y="208.3">C9</text>
<text x="209.4" y="210.8">A2</text>
<text x="209.4" y="215.9">A4</text>
<text x="214.6" y="211.6">FRIN_B1</text>
<text x="275.8" y="211.6">AVSS_CEL_10</text>
<text x="275.8" y="214.1">AVSS_CEL_11</text>
<text x="293.4" y="210.8">D3</text>
<text x="293.4" y="213.3">D4</text>
<text x="293.4" y="215.9">D5</text>
<text x="209.4" y="218.4">A5</text>
<text x="214.6" y="216.7">RFIP_B2</text>
<text x="214.6" y="219.2">RFIN_B2</text>
<text x="275.8" y="216.7">AVSS_CEL_12</text>
<text x="275.8" y="219.2">AVSS_CEL_13</text>
<text x="275.8" y="221.8">AVSS_CEL_14</text>
<text x="293.4" y="218.4">D6</text>
<text x="293.4" y="221">D7</text>
<text x="209.4" y="223.5">B3</text>
<text x="209.4" y="226">B4</text>
<text x="214.6" y="224.3">RFIP_B5</text>
<text x="214.6" y="226.8">RFIN_B5</text>
<text x="275.8" y="224.3">AVSS_CEL_15</text>
<text x="275.8" y="226.8">AVSS_CEL_16</text>
<text x="293.4" y="223.5">D8</text>
<text x="293.4" y="226">D9</text>
<text x="209.4" y="231.1">B5</text>
<text x="209.4" y="233.7">B6</text>
<text x="214.6" y="231.9">RFIP_B8</text>
<text x="275.8" y="229.4">AVSS_CEL_17</text>
<text x="275.8" y="231.9">AVSS_CEL_18</text>
<text x="293.4" y="228.6">E5</text>
<text x="293.4" y="231.1">E6</text>
<text x="293.4" y="233.7">E7</text>
<text x="214.6" y="234.5">RFIN_B8</text>
<text x="275.8" y="234.5">AVSS_CEL_19</text>
<text x="275.8" y="237">AVSS_CEL_20</text>
<text x="275.8" y="239.5">AVSS_CEL_21</text>
<text x="293.4" y="236.2">E8</text>
<text x="293.4" y="238.7">F5</text>
<text x="209.4" y="241.3">C2</text>
<text x="209.4" y="243.8">B1</text>
<text x="214.6" y="242.1">RFIP_2GLB</text>
<text x="214.6" y="244.6">RFIN_2GLB</text>
<text x="275.8" y="242.1">AVSS_CEL_22</text>
<text x="275.8" y="244.6">AVSS_CEL_23</text>
<text x="293.4" y="241.3">F6</text>
<text x="293.4" y="243.8">F7</text>
<text x="209.2" y="248.9">D1</text>
<text x="209.2" y="251.4">D2</text>
<text x="214.6" y="249.7">RFIP_2GHB</text>
<text x="275.8" y="247.2">AVSS_CEL_24</text>
<text x="275.8" y="249.7">AVSS_CEL_25</text>
<text x="293.4" y="246.4">F8</text>
<text x="293.4" y="248.9">G6</text>
<text x="293.4" y="251.4">G7</text>
<text x="214.6" y="252.2">RFIN_2GHB</text>
<text x="275.8" y="252.2">AVSS_CEL_26</text>
<text x="275.8" y="254.8">AVSS_CEL_27</text>
<text x="275.8" y="257.3">AVSS_CEL_28</text>
<text x="293.4" y="254">G8</text>
<text x="293.4" y="256.5">H1</text>
<text x="275.8" y="259.9">AVSS_CEL_29</text>
<text x="275.8" y="262.4">AVSS_CEL_30</text>
<text x="293.4" y="259.1">H2</text>
<text x="293.4" y="261.6">H8</text>
<text x="209.4" y="264.2">A7</text>
<text x="209.4" y="269.2">B7</text>
<text x="214.6" y="264.9">TXO_HB1</text>
<text x="275.8" y="264.9">AVSS_CEL_31</text>
<text x="275.8" y="267.5">AVSS_CEL_32</text>
<text x="293.4" y="264.1">J5</text>
<text x="293.4" y="266.7">J6</text>
<text x="293.4" y="269.2">J7</text>
<text x="209.4" y="274.3">B8</text>
<text x="214.6" y="270">TXO_HB2</text>
<text x="214.6" y="275.1">TXO_HB3</text>
<text x="275.8" y="270">AVSS_CEL_33</text>
<text x="275.8" y="272.6">AVSS_CEL_34</text>
<text x="275.8" y="275.1">AVSS_CEL_35</text>
<text x="293.4" y="271.8">J8</text>
<text x="293.4" y="274.3">J9</text>
<text x="209.4" y="281.9">B9</text>
<text x="275.8" y="277.6">AVSS_CEL_36</text>
<text x="275.8" y="280.2">AVSS_CEL_37</text>
<text x="293.4" y="276.8">J10</text>
<text x="293.4" y="279.4">K7</text>
<text x="293.4" y="281.9">K8</text>
<text x="209.4" y="287">A9</text>
<text x="214.6" y="287.8">TXO_LB2</text>
<text x="214.6" y="282.7">TXO_LB1</text>
<text x="275.8" y="282.7">AVSS_CEL_38</text>
<text x="275.8" y="285.3">AVSS_CEL_39</text>
<text x="275.8" y="287.8">AVSS_CEL_40</text>
<text x="293.4" y="284.5">K9</text>
<text x="293.4" y="287">K10</text>
<text x="275.8" y="290.3">AVSS_CEL_41</text>
<text x="275.8" y="292.9">AVSS_CEL_42</text>
<text x="293.4" y="289.5">L9</text>
<text x="293.4" y="292.1">M6</text>
<text x="275.8" y="295.4">AVSS_CEL_43</text>
<text x="275.8" y="298">AVSS_CEL_44</text>
<text x="293.4" y="294.6">M7</text>
<text x="293.4" y="297.2">M8</text>
<text x="209.5" y="304.8">F2</text>
<text x="214.6" y="305.6">VXODIG</text>
<text x="209.4" y="307.3">E3</text>
<text x="209.4" y="309.9">E4</text>
<text x="214.6" y="308.1">EN_32K_TP1</text>
<text x="214.6" y="310.7">XMODE_TP2</text>
<text x="285" y="310.7">RCAL</text>
<text x="293.4" y="309.9">F4</text>
<text x="209.7" y="317.5">L6</text>
<text x="281.3" y="315.7">VCOMON</text>
<text x="293.4" y="314.9">H7</text>
<text x="209.5" y="320">K5</text>
<text x="214.6" y="318.3">XO_NFC_TP3</text>
<text x="214.6" y="320.8">XO_AUD_TP4</text>
<text x="286.5" y="323.4">DET</text>
<text x="293.4" y="322.6">D10</text>
<text x="209.5" y="327.6">F3</text>
<text x="214.6" y="328.4">OUT32K</text>
<text x="281.6" y="325.9">DETGND</text>
<text x="293.4" y="325.1">E10</text>
<text x="114.1" y="335.6">R0201_0R</text>
<text x="114.2" y="331.8">R118</text>
<text x="186.7" y="330.2">R0201_0R</text>
<text x="209.2" y="335.3">H4</text>
<text x="209.2" y="332.7">H3</text>
<text x="214.6" y="333.5">XTAL2</text>
<text x="286.5" y="331">APC</text>
<text x="293.4" y="330.2">M3</text>
<text x="293.4" y="335.3">F10</text>
<text x="214.6" y="336.1">XTAL1</text>
<text x="283.4" y="336.1">TMEAS</text>
<text x="96.3" y="371.1">R0201_0R</text>
<text x="96.4" y="367.3">R123</text>
<text x="156.5" y="386.1" transform="rotate(-90 156.5 386.1)">R0201_NC</text>
</g>
<g font-size="2.3">
<text x="504" y="14.7">C121</text>
<text x="504" y="17.3">C0201_22PF_25V_J</text>
<text x="566.4" y="16.2">GGE_PA_HB_IN</text>
<text x="582" y="15.5">[1]</text>
<text x="497.3" y="30.5" transform="rotate(-90 497.3 30.5)">C130</text>
<text x="522.7" y="30.5" transform="rotate(-90 522.7 30.5)">C120</text>
<text x="525.8" y="30.5" transform="rotate(-90 525.8 30.5)">C0201_NC</text>
<text x="402.4" y="47.7">SKY77590</text>
<text x="421.1" y="46.7" transform="rotate(-90 421.1 46.7)">1</text>
<text x="426.2" y="46.7" transform="rotate(-90 426.2 46.7)">2</text>
<text x="431.3" y="46.7" transform="rotate(-90 431.3 46.7)">3</text>
<text x="436.4" y="46.7" transform="rotate(-90 436.4 46.7)">4</text>
<text x="441.5" y="46.7" transform="rotate(-90 441.5 46.7)">5</text>
<text x="446.5" y="46.7" transform="rotate(-90 446.5 46.7)">6</text>
<text x="451.6" y="46.7" transform="rotate(-90 451.6 46.7)">7</text>
<text x="456.7" y="46.7" transform="rotate(-90 456.7 46.7)">8</text>
<text x="504.6" y="42.6">C122</text>
<text x="504.6" y="45.2">C0201_56PF</text>
<text x="566.4" y="44.2">GGE_PA_LB_IN</text>
<text x="582" y="43.4">[1]</text>
<text x="422.4" y="53.8" transform="rotate(-90 422.4 53.8)">GND</text>
<text x="427.5" y="53.8" transform="rotate(-90 427.5 53.8)">GND</text>
<text x="432.6" y="53.8" transform="rotate(-90 432.6 53.8)">GND</text>
<text x="437.7" y="53.8" transform="rotate(-90 437.7 53.8)">GND</text>
<text x="442.7" y="53.8" transform="rotate(-90 442.7 53.8)">GND</text>
<text x="447.8" y="53.8" transform="rotate(-90 447.8 53.8)">GND</text>
<text x="452.9" y="53.8" transform="rotate(-90 452.9 53.8)">GND</text>
<text x="458" y="53.8" transform="rotate(-90 458 53.8)">GND</text>
<text x="497.3" y="58.4" transform="rotate(-90 497.3 58.4)">C131</text>
<text x="527.8" y="58.4" transform="rotate(-90 527.8 58.4)">C117</text>
<text x="530.9" y="57.2" transform="rotate(-90 530.9 57.2)">C0201_NC</text>
<text x="260.6" y="61.7">J102</text>
<text x="410.1" y="65.5">27</text>
<text x="410.1" y="60.4">28</text>
<text x="414.8" y="61.7">GND</text>
<text x="453.9" y="61.7">TX_HB_IN</text>
<text x="466.3" y="60.4">9</text>
<text x="466.3" y="65.5">10</text>
<text x="410.1" y="70.6">26</text>
<text x="414.8" y="71.9">ANT</text>
<text x="414.8" y="66.8">GND</text>
<text x="454.3" y="66.8">TX_LB_IN</text>
<text x="460" y="71.9">BS2</text>
<text x="466.3" y="70.6">11</text>
<text x="500.4" y="70.6">R108</text>
<text x="516.7" y="70.6">R0201_1K</text>
<text x="550" y="71.9">[1]</text>
<text x="410.1" y="75.7">25</text>
<text x="414.8" y="77">GND</text>
<text x="460" y="77">BS1</text>
<text x="466.3" y="75.7">12</text>
<text x="500.4" y="75.7">R109</text>
<text x="516.7" y="75.7">R0201_1K</text>
<text x="543.6" y="77.2">BS1</text>
<text x="543.6" y="72.1">BS2</text>
<text x="550" y="77">[1]</text>
<text x="410.1" y="80.8">24</text>
<text x="414.8" y="82">TRX_6</text>
<text x="457.3" y="82">VBATT</text>
<text x="466.3" y="80.8">13</text>
<text x="353.8" y="86.4" transform="rotate(-90 353.8 86.4)">C105</text>
<text x="358.9" y="86.4" transform="rotate(-90 358.9 86.4)">C0201_NC</text>
<text x="381.8" y="86.4" transform="rotate(-90 381.8 86.4)">L104</text>
<text x="386.9" y="86.4" transform="rotate(-90 386.9 86.4)">C0201_NC</text>
<text x="410.1" y="85.8">23</text>
<text x="414.8" y="87.1">TRX_5</text>
<text x="459.7" y="87.1">VCC</text>
<text x="466.3" y="85.8">14</text>
<text x="543.6" y="86.9">VBAT</text>
<text x="546.6" y="85.6">[2,3,5,7,8] [9,10]</text>
<text x="412.2" y="101.6">U101</text>
<text x="422.4" y="98.3" transform="rotate(-90 422.4 98.3)">TRX_4</text>
<text x="427.5" y="98.3" transform="rotate(-90 427.5 98.3)">TRX_3</text>
<text x="432.6" y="98.3" transform="rotate(-90 432.6 98.3)">TRX_2</text>
<text x="437.7" y="98.3" transform="rotate(-90 437.7 98.3)">TRX_1</text>
<text x="442.7" y="98.3" transform="rotate(-90 442.7 98.3)">VRAMP</text>
<text x="447.8" y="98.3" transform="rotate(-90 447.8 98.3)">TXEN</text>
<text x="452.9" y="98.3" transform="rotate(-90 452.9 98.3)">MODE</text>
<text x="458" y="98.3" transform="rotate(-90 458 98.3)">GND</text>
<text x="492.3" y="96.5" transform="rotate(-90 492.3 96.5)">C113</text>
<text x="494.8" y="96.5" transform="rotate(-90 494.8 96.5)">C0201_22PF_50V_J</text>
<text x="497.3" y="96.5" transform="rotate(-90 497.3 96.5)">C114</text>
<text x="499.9" y="96.5" transform="rotate(-90 499.9 96.5)">C0201_22PF_50V_J</text>
<text x="359.7" y="104.4">[2]WCDMA(900)_ASM</text>
<text x="421.1" y="102.9" transform="rotate(-90 421.1 102.9)">22</text>
<text x="426.2" y="102.9" transform="rotate(-90 426.2 102.9)">21</text>
<text x="431.3" y="102.9" transform="rotate(-90 431.3 102.9)">20</text>
<text x="436.4" y="102.9" transform="rotate(-90 436.4 102.9)">19</text>
<text x="441.5" y="102.9" transform="rotate(-90 441.5 102.9)">18</text>
<text x="446.5" y="102.9" transform="rotate(-90 446.5 102.9)">17</text>
<text x="451.6" y="102.9" transform="rotate(-90 451.6 102.9)">16</text>
<text x="456.7" y="102.9" transform="rotate(-90 456.7 102.9)">15</text>
<text x="479.6" y="105.4" transform="rotate(-90 479.6 105.4)">C111</text>
<text x="482.1" y="107.9" transform="rotate(-90 482.1 107.9)">C0201_100NF_10V_K</text>
<text x="484.6" y="105.4" transform="rotate(-90 484.6 105.4)">C112</text>
<text x="487.2" y="105.4" transform="rotate(-90 487.2 105.4)">C0603_22UF_M</text>
<text x="358.4" y="109.5">[2]WCDMA(1900)_ASM</text>
<text x="358.4" y="119.6">[2]WCDMA(2100)_ASM</text>
<text x="359.7" y="114.6">[2]WCDMA(850)_ASM</text>
<text x="368.3" y="123.4">[2] 2GLB_RX</text>
<text x="367.3" y="128.5">[2]</text>
<text x="371.4" y="129.5">2GHB_RX</text>
<text x="467.4" y="126.5">R110</text>
<text x="467.4" y="129">R0201_1K</text>
<text x="467.4" y="131.6">R105</text>
<text x="522.7" y="127.5">MODE</text>
<text x="548.9" y="127.5">[1]</text>
<text x="215.1" y="137.9">U401-B</text>
<text x="345.4" y="135.4">VRF18_PMU[1,5]</text>
<text x="467.4" y="136.6">R106</text>
<text x="522.7" y="132.6">GGE_PA_EN</text>
<text x="548.9" y="132.6">[1]</text>
<text x="548.9" y="137.7">[1]</text>
<text x="467.4" y="139.2">R0201_10K</text>
<text x="522.7" y="138.2">WG_GGE_PA_VRAMP</text>
<text x="325.9" y="149.9" transform="rotate(-90 325.9 149.9)">C123</text>
<text x="170.5" y="155.2">[1] BS2</text>
<text x="228.6" y="155.7">VIO28</text>
<text x="331" y="152.4" transform="rotate(-90 331 152.4)">C0201_0.47UF_M</text>
<text x="441.5" y="154.9" transform="rotate(-90 441.5 154.9)">C119</text>
<text x="444" y="154.9" transform="rotate(-90 444 154.9)">C0201_220PF</text>
<text x="446.5" y="154.9" transform="rotate(-90 446.5 154.9)">C116</text>
<text x="451.6" y="154.9" transform="rotate(-90 451.6 154.9)">C115</text>
<text x="467.4" y="155.5" transform="rotate(-90 467.4 155.5)">R0201_24K</text>
<text x="167.9" y="160.3">[1] MODE</text>
<text x="170.5" y="157.7">[1] BS1</text>
<text x="228.6" y="158.2">VIO28</text>
<text x="228.6" y="160.8">VIO28</text>
<text x="383.5" y="160.8">VRF18_PMU [1,5]</text>
<text x="449.1" y="156.2" transform="rotate(-90 449.1 156.2)">C0201_22PF_50V_J</text>
<text x="454.2" y="157.5" transform="rotate(-90 454.2 157.5)">C0201_22PF_50V_J</text>
<text x="463.8" y="157.5" transform="rotate(-90 463.8 157.5)">R107</text>
<text x="160.3" y="162.8">[1]</text>
<text x="160.3" y="165.4">[2] W900_PA_EN</text>
<text x="160.3" y="167.9">[2]W2100_PA_EN</text>
<text x="164.9" y="163.3">GGE_PA_EN</text>
<text x="228.6" y="163.3">VIO28</text>
<text x="383.5" y="163.3">VIO18_PMU</text>
<text x="390.5" y="162.8">[3,4,5,6,7] [8,9,10]</text>
<text x="154.8" y="170.4">[1,2] W_BAND5/8_SEL2</text>
<text x="154.8" y="173">[1,2] W_BAND5/8_SEL2</text>
<text x="156.5" y="175.5">[2] W_BAND1/2_SEL1</text>
<text x="156.5" y="178.1">[2] W_BAND1/2_SEL2</text>
<text x="228.6" y="178.6">DVDD18 NP</text>
<text x="314.9" y="177.8" transform="rotate(-90 314.9 177.8)">C124</text>
<text x="363.5" y="177.7" transform="rotate(-90 363.5 177.7)">C125</text>
<text x="167.9" y="183.1">[3] BPI_11</text>
<text x="167.9" y="180.6">[3] BPI_10</text>
<text x="228.6" y="181.1">DVDD18 PD</text>
<text x="228.6" y="183.6">DVDD18 PD</text>
<text x="320" y="180.3" transform="rotate(-90 320 180.3)">C0201_0.47UF_M</text>
<text x="368.6" y="180.3" transform="rotate(-90 368.6 180.3)">C0201_0.47UF_M</text>
<text x="170.5" y="188.2">[2] VM0</text>
<text x="322.6" y="191.3">C126</text>
<text x="383.5" y="188.7">VTCXO_PMU</text>
<text x="398.6" y="188.2">[1,5]</text>
<text x="322.6" y="196.3">C0201_1UF</text>
<text x="383.5" y="201.4">VRF18_PMU</text>
<text x="398.6" y="200.9">[1,5]</text>
<text x="161.2" y="208.5">[1,2] 3GB1_RXP</text>
<text x="162.9" y="211.1">[2] 3GB1_RXN</text>
<text x="318.3" y="215.9" transform="rotate(-90 318.3 215.9)">C127</text>
<text x="161.2" y="216.2">[1,2] 3GB1_RXP</text>
<text x="162.9" y="218.7">[2] 3GB2_RXN</text>
<text x="323.4" y="218.4" transform="rotate(-90 323.4 218.4)">C0201_0.47UF_M</text>
<text x="162.9" y="223.8">[2] 3GB5_RXP</text>
<text x="162.9" y="226.3">[2] 3GB5_RXN</text>
<text x="162.9" y="231.4">[2] 3GB8_RXP</text>
<text x="162.9" y="233.9">[2] 3GB8_RXN</text>
<text x="383.5" y="229.4">VRF18_PMU [1,5]</text>
<text x="107" y="236.5">[2]</text>
<text x="112.6" y="237">LB_RX_P</text>
<text x="107" y="244.1">[2]</text>
<text x="112.4" y="244.6">LB_RX_N</text>
<text x="190.5" y="243.3">LB_RX_N</text>
<text x="190.5" y="240.8">LB_RX_P</text>
<text x="318.3" y="243.8" transform="rotate(-90 318.3 243.8)">C128</text>
<text x="107" y="249.2">[2]</text>
<text x="112.2" y="249.7">HB_RX_P</text>
<text x="190.5" y="250.9">HB_RX_N</text>
<text x="190.5" y="248.4">HB_RX_P</text>
<text x="323.4" y="246.4" transform="rotate(-90 323.4 246.4)">C0201_0.47UF_M</text>
<text x="107" y="256.8">[2]</text>
<text x="112" y="257.3">HB_RX_N</text>
<text x="134.9" y="264.4">[1]</text>
<text x="136.1" y="264.9">GGE_PA_HB_IN</text>
<text x="167.9" y="274.6">[2] W_PA_B2_B1_IN</text>
<text x="167.9" y="287.3">[1]</text>
<text x="167.9" y="282.2">[2] W_PA_B5_B8_IN</text>
<text x="172" y="287.8">GGE_PA_LB_IN</text>
<text x="145.9" y="305.1">[1,5]</text>
<text x="152.2" y="305.6">VTCXO_PMU</text>
<text x="185.4" y="304.3">VTCXO_PMU</text>
<text x="185.4" y="309.4">VTCXO_PMU</text>
<text x="307.3" y="308.1">R113</text>
<text x="307.3" y="313.2">R0201_2K_F</text>
<text x="30.8" y="320.3">[5] AUXADC_REF</text>
<text x="96.5" y="318.3">R117</text>
<text x="173" y="320.3">[5]</text>
<text x="177.3" y="320.8">CLK4_AUDIO</text>
<text x="345.4" y="320.8">R114</text>
<text x="370.8" y="320.8">R115</text>
<text x="401.3" y="323.3">PDET_1</text>
<text x="411.8" y="322.8">[2]</text>
<text x="96.5" y="324.6">R0201_100K_F</text>
<text x="149.8" y="327.9">[1,5] OUT_32K</text>
<text x="189.4" y="326.4">R127</text>
<text x="345.4" y="325.9">R0201_24R</text>
<text x="370.8" y="325.9">R0201_24R</text>
<text x="69.4" y="335.3" transform="rotate(-90 69.4 335.3)">C129</text>
<text x="74.4" y="335.3" transform="rotate(-90 74.4 335.3)">C0201_1UF</text>
<text x="81.6" y="333">[5] AUXADC_TSX</text>
<text x="317.5" y="331">WG_GGE_PA_VRAMP[1]</text>
<text x="30.8" y="338.1">[5]GND_AUXADC</text>
<text x="364" y="342.9" transform="rotate(-90 364 342.9)">R116</text>
<text x="369.1" y="342.9" transform="rotate(-90 369.1 342.9)">R0201_33R</text>
<text x="132.9" y="350.5" transform="rotate(-90 132.9 350.5)">R119</text>
<text x="137.9" y="350.5" transform="rotate(-90 137.9 350.5)">R0201_NC</text>
<text x="162.6" y="353">X102</text>
<text x="165.2" y="355.1">4</text>
<text x="178.8" y="354.8">3</text>
<text x="165.2" y="365">2</text>
<text x="179.2" y="364.7">1</text>
<text x="119.4" y="367.8">GND_AUXADC_1</text>
<text x="166" y="371.3">7M26000028</text>
<text x="153.9" y="383.6" transform="rotate(-90 153.9 383.6)">R124</text>
</g>
<g font-size="2.2">
<text x="18" y="214.4">default</text>
<text x="215.4" y="343.1">MT6580</text>
</g>
<g font-size="1.9">
<text x="71.4" y="198.9">0(GND)</text>
<text x="86.6" y="198.9">0(GND)</text>
<text x="100.6" y="198.6">1(VIO18)</text>
<text x="71.4" y="206.5">0(GND)</text>
<text x="85.9" y="206">1(VIO18)</text>
<text x="100.8" y="206">1(VIO18)</text>
<text x="70.1" y="213.9">1(VTXCO28)</text>
<text x="85.4" y="213.9">1(VTXCO28)</text>
<text x="100.6" y="213.6">1(VTXCO28)</text>
</g>
</svg>
